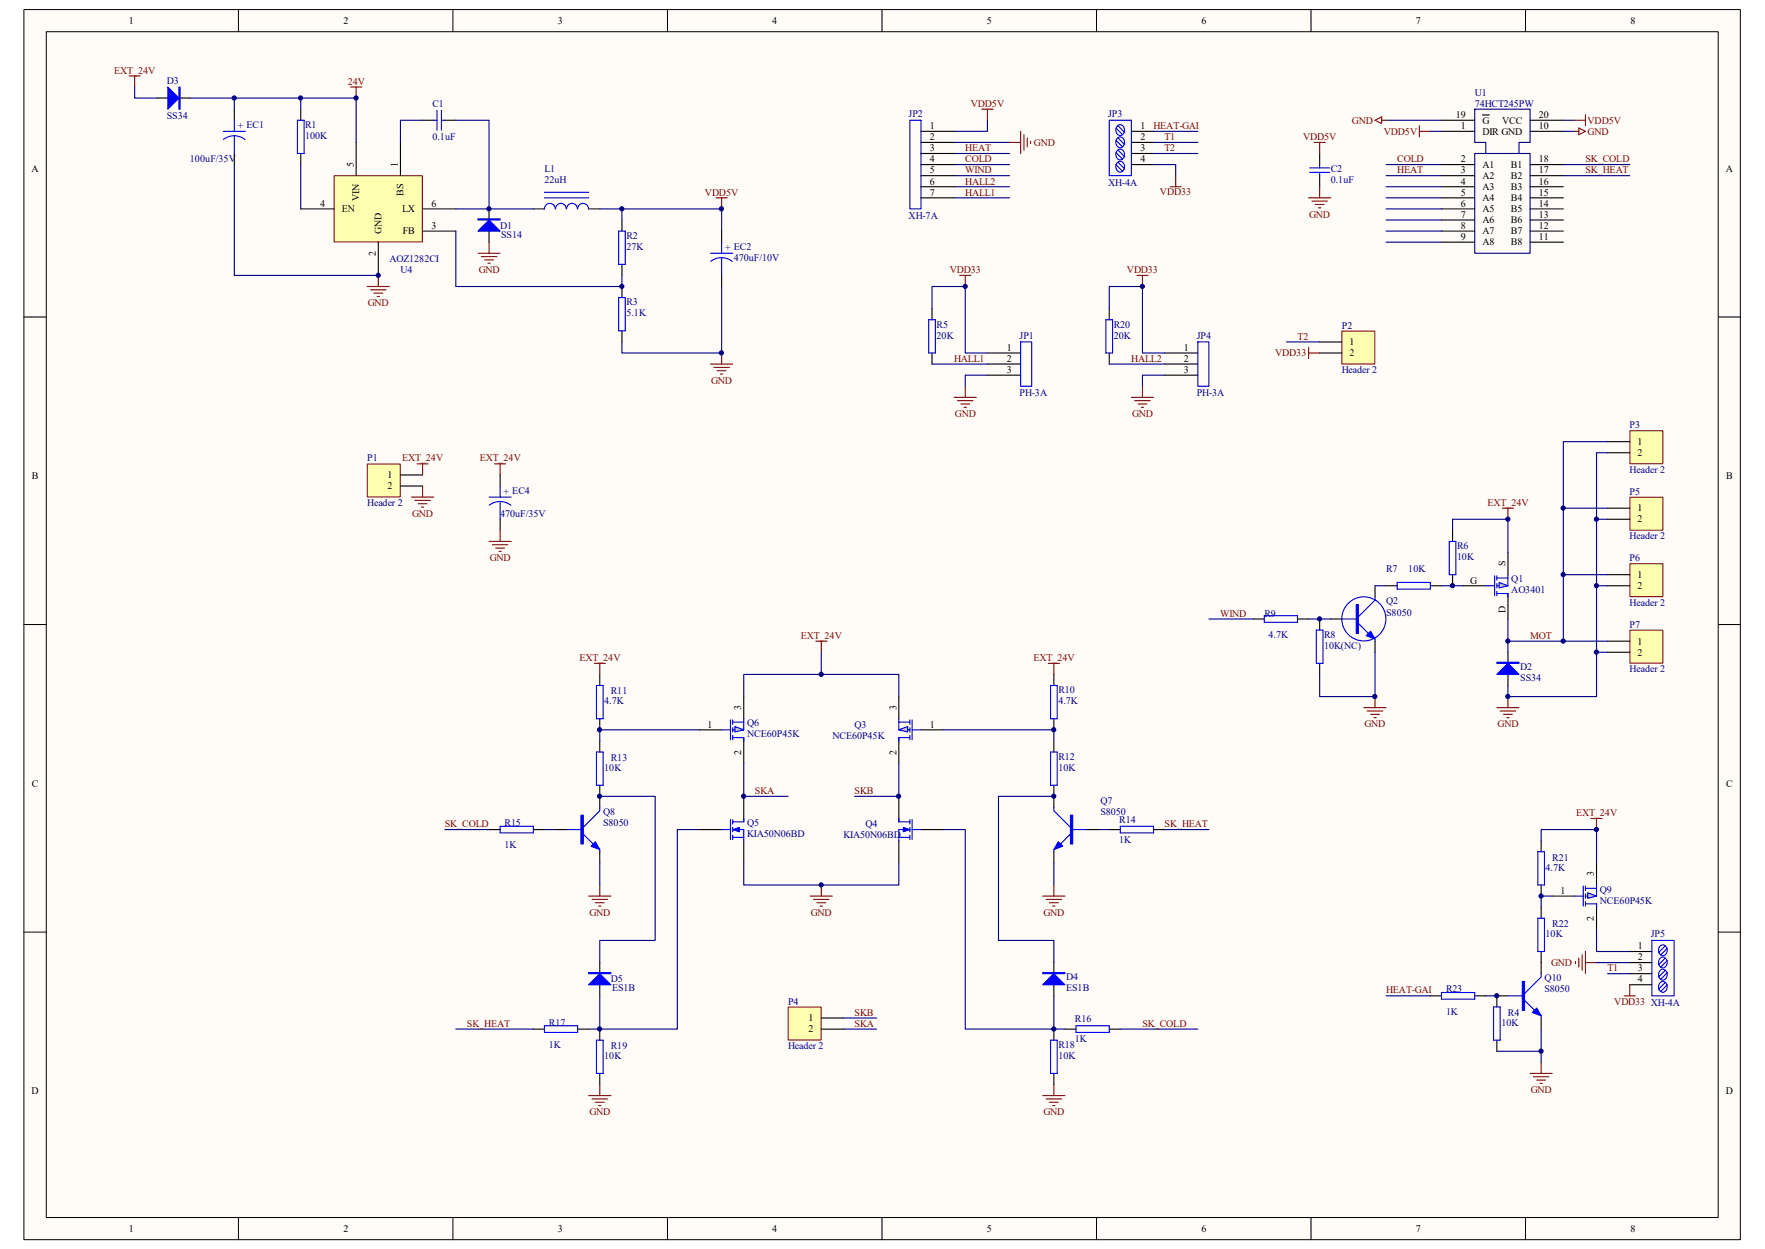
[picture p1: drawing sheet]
<svg xmlns="http://www.w3.org/2000/svg" width="297mm" height="210mm" viewBox="0 0 297 210" stroke-linecap="round" stroke-linejoin="round" font-family="sans-serif">
<path d="M4.1 1.7h288.8v206.7h-288.8z" fill="#fffcf8"/>
<path d="M4 1.6h288.9v206.8h-288.9z" fill="none" stroke="#000" stroke-width=".17"/>
<path d="M7.8 5.4h281.3v199.3h-281.3z" fill="#fffcf8"/>
<g fill="none" stroke="#000" stroke-width=".17">
<path d="M7.8 5.3h281.3v199.4h-281.3zM40.1 1.6v3.7M76.2 1.6v3.7M112.3 1.6v3.7M148.4 1.6v3.7M184.5 1.6v3.7M220.6 1.6v3.7M256.7 1.6v3.7M4 53.3h3.7M289.2 53.3h3.7M4 105h3.7M289.2 105h3.7"/>
<path d="M4 156.7h3.7M289.2 156.7h3.7M40.1 204.7v3.7M76.2 204.7v3.7M112.3 204.7v3.7M148.4 204.7v3.7M184.5 204.7v3.7M220.6 204.7v3.7M256.7 204.7v3.7"/>
</g>
<path d="M117.7 139.5h3.7M125.2 133.9v3.7M151.3 133.9v3.7M155 139.5h3.7M125.2 141.4v3.7M151.3 141.4v3.7" fill="none" stroke="#000" stroke-width=".19"/>
<g fill="none" stroke="#00f" stroke-width=".19">
<path d="M121.4 139.5h1.5M122.9 137.8v3.4M123.3 139.5h1.9v1.9M123.3 137.8v.8M123.3 139.1v.8M125.2 137.6v.6h-1.9M151.3 137.6v.6h1.8M153.1 139.5h-1.8v1.9M153.1 137.8v.8M153.1 139.1v.8M153.5 139.5h1.5M153.5 137.8v3.4"/>
<path d="M123.3 140.8h1.9M123.3 140.4v.8M151.3 140.8h1.8M153.1 140.4v.8"/>
</g>
<g fill="#00f" stroke="#00f" stroke-width=".17">
<path d="M123.3 139.5l1.1-.4v.8z"/>
<path d="M152 139.1l1.1 .4-1.1 .4z"/>
</g>
<path d="M125.2 117.1v-3.7h26.1v3.7" fill="none" stroke="#000080" stroke-width=".19"/>
<path d="M137.3 107.8h1.8M138.2 107.8v1.9M136.3 150.7h3.8M136.9 151.2h2.6M137.5 151.8h1.5M138 152.4h.4M138.2 148.8v1.9" fill="none" stroke="#800000" stroke-width=".19"/>
<path d="M61.8 78.1h5.6v5.5h-5.6z" fill="#ffffb0"/>
<path d="M61.8 78h5.6v5.6h-5.6z" fill="none" stroke="#800000" stroke-width=".17"/>
<path d="M67.4 79.9h3.7M84.2 79.9v1.8M67.4 81.7h3.7M84.2 87.3v1.9" fill="none" stroke="#000" stroke-width=".19"/>
<g fill="none" stroke="#800000" stroke-width=".19">
<path d="M70.2 78h1.8M71.1 78v1.9M83.2 78h1.9M84.2 78v1.9M69.2 83.6h3.8M69.8 84.1h2.6M70.4 84.7h1.5M70.9 85.3h.4M71.1 81.7v1.9M82.3 91h3.7M82.9 91.6h2.6M83.4 92.2h1.5"/>
<path d="M84 92.7h.3M84.2 89.2v1.8"/>
</g>
<path d="M138.2 109.7v3.7" fill="none" stroke="#000080" stroke-width=".19"/>
<path d="M82.3 83.6h3.7M84.2 84.3l1.1 .3 .7 .4M84.2 84.3l-.8 .1-1.1 .5M84.2 81.7v1.9M84.2 84.3v3" fill="none" stroke="#00f" stroke-width=".19"/>
<path d="M132.7 169.4h5.5v5.5h-5.5z" fill="#ffffb0"/>
<path d="M132.6 169.3h5.6v5.6h-5.6z" fill="none" stroke="#800000" stroke-width=".17"/>
<path d="M26.4 16.5h1.8M30.1 16.5h1.9M138.2 171.2h3.7M138.2 173h3.7" fill="none" stroke="#000" stroke-width=".19"/>
<path d="M141.9 171.2h5.6M141.9 173h5.6" fill="none" stroke="#000080" stroke-width=".19"/>
<g fill="#00f" stroke="#00f" stroke-width=".19">
<path d="M28.2 14.6l1.9 1.9-1.9 1.9z"/>
<path d="M30.1 14.6h.2v3.8h-.2z" fill-rule="evenodd"/>
</g>
<path d="M56.3 29.6h14.8v11.1h-14.8z" fill="#ffffb0"/>
<path d="M56.2 29.5h14.9v11.2h-14.9z" fill="none" stroke="#800000" stroke-width=".17"/>
<g fill="none" stroke="#000" stroke-width=".19">
<path d="M39.4 18.4v1.8M50.6 18.4v1.8M39.4 25.8v1.9M50.6 35.1h5.6M50.6 25.8v1.9M59.9 23.9v5.6M67.4 23.9v5.6M71.1 35.1h5.6M71.1 38.9h5.6M71.1 20.2h1.9M74.8 20.2h1.9M82.3 35.1v1.9"/>
<path d="M82.3 38.9v1.8M89.7 35.1h1.9M99.1 35.1h1.8M104.7 37v1.9M121.4 38.9v1.8M63.7 40.7v5.6M104.7 44.4v1.9M104.7 48.2v1.8M104.7 55.6v1.9M121.4 46.3v1.9M125.2 117.1v3.8M117.7 122.7h3.7"/>
<path d="M125.2 124.6v3.7"/>
</g>
<g fill="none" stroke="#00f" stroke-width=".19">
<path d="M73.5 18.5v3.4M74.3 18.5v3.4M37.6 22.1h3.7M39.4 22.8l1.2 .3 .6 .4M39.4 22.8l-.8 .1-1 .5M39.4 20.2v1.9M39.4 22.8v3M50.1 20.2h1.1v5.6h-1.1zM73 20.2h.5M74.3 20.2h.5M91.6 35.1a.91 .91 0 0 1 .9-.9 .91 .91 0 0 1 .9 .9M91.6 33.3h7.5"/>
<path d="M91.6 32.3h7.5M93.5 35.1a.9 .9 0 0 1 .9-.9 .9 .9 0 0 1 .9 .9M95.3 35.1a.91 .91 0 0 1 1-.9 .91 .91 0 0 1 .9 .9M97.2 35.1a.91 .91 0 0 1 .9-.9 .91 .91 0 0 1 .9 .9M104.1 38.9h1.1v5.5h-1.1zM104.1 50h1.1v5.6h-1.1zM119.6 42.6h3.7M121.4 43.3l1.2 .3 .6 .4M121.4 43.3l-.8 .1-1 .5M121.4 40.7v1.9M121.4 43.3v3M121.4 122.7h1.5"/>
<path d="M122.9 121v3.4M123.3 124h1.9v.6M123.3 121.4h1.9M123.3 121v.8M123.3 122.3v.8M123.3 123.7v.7M125.2 120.9v1.8h-1.9"/>
</g>
<g fill="none" stroke="#000080" stroke-width=".19">
<path d="M22.7 14.6v1.9h3.7M32 16.5h7.4v1.9M39.4 16.5h20.5v7.4M50.6 16.5v1.9M39.4 27.7v18.6h24.3M50.6 27.7v7.4M71.1 20.2h-3.7v3.7M76.7 20.2h5.6v14.9M76.7 38.9v9.3h28v-1.9M76.7 35.1h13M100.9 35.1h3.8v1.9M104.7 35.1h16.7v3.8"/>
<path d="M121.4 48.2v11.2h-16.7v-1.9"/>
</g>
<g fill="#00f" stroke="#00f" stroke-width=".19">
<path d="M80.4 38.9l1.9-1.9 1.9 1.9z"/>
<path d="M80.4 36.8h3.8v.2h-3.8z" fill-rule="evenodd"/>
</g>
<g fill="none" stroke="#800000" stroke-width=".19">
<path d="M21.7 12.8h1.9M22.7 12.8v1.8M59 14.6h1.9M59.9 14.6v1.9M120.5 33.3h1.9M121.4 33.3v1.8M61.8 48.2h3.7M62.4 48.7h2.6M62.9 49.3h1.5M63.5 49.9h.3M63.7 46.3v1.9M80.4 42.6h3.8"/>
<path d="M81 43.1h2.6M81.5 43.7h1.5M82.1 44.3h.4M82.3 40.7v1.9M121.4 59.4v1.8M119.6 61.2h3.7M120.1 61.8h2.6M120.7 62.3h1.5M121.2 62.9h.4"/>
</g>
<path d="M123.7 122.2l1.5 .5-1.5 .4z" fill="#c0c0c0" stroke="#00f" stroke-width=".19"/>
<path d="M151.3 117.1v3.8M151.3 124.6v3.7M155 122.7h3.7" fill="none" stroke="#000" stroke-width=".19"/>
<path d="M151.3 120.9v1.8h1.8M151.3 121.4h1.8M153.1 124h-1.8v.6M153.1 121v.8M153.1 122.3v.8M153.1 123.7v.7M153.5 122.7h1.5M153.5 121v3.4" fill="none" stroke="#00f" stroke-width=".19"/>
<path d="M151.3 122.7l1.4-.5v.9z" fill="#c0c0c0" stroke="#00f" stroke-width=".19"/>
<g fill="none" stroke="#000080" stroke-width=".19">
<path d="M248.2 18.4h9.3v5.5h-1.9v1.9h1.9v16.8h-9.3v-16.8h1.8v-1.9h-1.8zM233.3 37h9.3M233.3 38.9h9.3M233.3 20.2h9.3M233.3 35.1h9.3M233.3 33.3h9.3M233.3 31.4h9.3M233.3 29.5h9.3M233.3 27.7h9.3M240.7 22.1h1.9M250 25.8h5.6M263.1 20.2h1.8"/>
<path d="M263.1 22.1h1.8M263.1 29.5h11.2M263.1 27.7h11.2M233.3 40.7h9.3M231.4 98.5h1.9M242.6 98.5h3.7M203.4 104.1h7.5M220.2 104.1h3.7M253.8 104.1v5.6M74.8 139.5h7.5M91.6 139.5h1.9M100.9 133.9h9.3v24.2h-9.3v3.8"/>
<path d="M117.7 139.5h-3.7v33.5h-13.1M117.7 122.7h-16.8v1.9M125.2 128.3v5.6h7.4M151.3 128.3v5.6h-7.5M158.7 139.5h3.7v33.5h14.9M158.7 122.7h18.6v1.9M177.3 133.9h-9.3v24.2h9.3v3.8M184.8 139.5h1.9M196 139.5h7.4M100.9 145.1v3.7M125.2 145.1v3.7h26.1v-3.7M177.3 145.1v3.7"/>
<path d="M76.7 173h13M100.9 167.4v5.6h-1.8M177.3 167.4v5.6h1.9M188.5 173h13.1"/>
</g>
<g fill="none" stroke="#800000" stroke-width=".19">
<path d="M266.8 19.3v1.9M220.2 33.3h3.7M220.8 33.8h2.6M221.1 23.9h1.9M221.3 34.4h1.5M221.9 34.9h.4M222.1 23.9v1.9M222.1 31.4v1.9M231.4 20.2l1.1-.5v1.1zM232.5 20.2h.8M238.8 22.1h1.9M238.8 21.2v1.8"/>
<path d="M264.9 20.2h1.9M264.9 22.1h.8M265.7 21.5l1.1 .6-1.1 .5zM100 111.5h1.9M100.9 111.5v1.9M176.4 111.5h1.9M177.3 111.5v1.9M229.5 119h3.8M230.1 119.6h2.6M231.4 117.1v1.9M251.9 119h3.7M252.4 119.6h2.7"/>
<path d="M253.8 117.1v1.9M230.6 120.1h1.5M231.2 120.7h.4M253 120.1h1.5M253.6 120.7h.3M99.1 150.7h3.7M99.6 151.2h2.6M100.2 151.8h1.5M100.7 152.4h.4M100.9 148.8v1.9M175.5 150.7h3.7M176 151.2h2.6"/>
<path d="M176.6 151.8h1.5M177.2 152.4h.3M177.3 148.8v1.9M99.1 184.2h3.7M99.6 184.8h2.6M100.2 185.3h1.5M100.7 185.9h.4M100.9 182.4v1.8M175.5 184.2h3.7M176 184.8h2.6M176.6 185.3h1.5M177.2 185.9h.3"/>
<path d="M177.3 182.4v1.8"/>
</g>
<g fill="none" stroke="#000" stroke-width=".19">
<path d="M249.5 19.3h1.1M222.1 25.8v1.9M222.1 29.5v1.9M242.6 22.1h5.6M242.6 27.7h5.6M242.6 29.5h5.6M242.6 31.4h5.6M242.6 33.3h5.6M242.6 35.1h5.6M242.6 37h5.6M242.6 38.9h5.6M242.6 20.2h5.6"/>
<path d="M257.5 22.1h5.6M257.5 27.7h5.6M257.5 29.5h5.6M257.5 31.4h5.6M257.5 33.3h5.6M257.5 35.1h5.6M257.5 37h5.6M257.5 38.9h5.6M257.5 20.2h5.6M242.6 40.7h5.6M257.5 40.7h5.6M231.4 98.5v1.9"/>
<path d="M233.3 98.5h1.8M240.7 98.5h1.9M244.4 89.2v1.8M244.4 96.6v1.9M246.3 98.5h3.7M253.8 92.9v3.7M100.9 113.4v1.9M177.3 113.4v1.9M210.9 104.1h1.9M218.3 104.1h1.9M222.1 104.1v1.8M222.1 111.5v1.9"/>
<path d="M223.9 104.1h1.9M231.4 107.8v1.9M253.8 100.4v3.7M253.8 109.7v1.8M253.8 113.4v1.9M82.3 139.5h1.9M89.7 139.5h1.9M93.5 139.5h1.8M100.9 120.9v1.8M100.9 124.6v1.8M100.9 132v3.8M177.3 120.9v1.8"/>
<path d="M177.3 124.6v1.8M177.3 132v3.8M182.9 139.5h1.9M186.7 139.5h1.8M194.1 139.5h1.9M100.9 143.2v1.9M177.3 143.2v1.9M89.7 173h1.9M97.2 173h1.9M100.9 161.9v1.8M100.9 165.6v1.8M100.9 173v1.9"/>
<path d="M177.3 161.9v1.8M177.3 165.6v1.8M177.3 173v1.9M179.2 173h1.9M186.7 173h1.8M100.9 180.5v1.9M177.3 180.5v1.9"/>
</g>
<g fill="none" stroke="#00f" stroke-width=".19">
<path d="M220.4 29h3.3M220.4 28.2h3.3M222.1 27.7v.5M222.1 29v.5M235.1 97.9h5.6v1.2h-5.6zM243.9 91h1.1v5.6h-1.1zM250 98.5h1.5M251.5 96.8v3.4M251.9 99.8h1.9v.6M251.9 97.2h1.9M251.9 96.8v.8M251.9 98.1v.8"/>
<path d="M251.9 99.4v.8M253.8 96.6v1.9h-1.9M100.4 115.3h1.1v5.6h-1.1zM176.8 115.3h1.1v5.6h-1.1zM212.8 103.5h5.5v1.1h-5.5zM221.5 105.9h1.1v5.6h-1.1zM225.8 104.1h2.8M228.6 104.8l1.7 1.7M231.4 100.4v.5l-2.8 2.8M231.4 107.4v.4M84.2 138.9h5.5v1.2h-5.5zM95.3 139.5h2.8"/>
<path d="M100.4 126.4h1.1v5.6h-1.1zM100.9 135.8v.5l-2.8 2.8M176.8 126.4h1.1v5.6h-1.1zM177.3 135.8v.5l2.8 2.8M180.1 139.5h2.8M188.5 138.9h5.6v1.2h-5.6zM98.1 140.2l1.7 1.7M100.9 142.8v.4M177.3 142.8v.4M180.1 140.2l-1.6 1.7M91.6 172.5h5.6v1.1h-5.6zM100.4 174.9h1.1v5.6h-1.1z"/>
<path d="M176.8 174.9h1.1v5.6h-1.1zM181.1 172.5h5.6v1.1h-5.6z"/>
<circle cx="229.5" cy="104.1" r="3.7"/>
</g>
<g fill="#00f" stroke="#00f" stroke-width=".19">
<path d="M100.9 163.7l1.9 1.9h-3.7z"/>
<path d="M99.4 142.3l.8-.8 .7 1.3z"/>
<path d="M175.5 165.6l1.8-1.9 1.9 1.9z"/>
<path d="M178.1 141.5l.7 .8-1.5 .5z"/>
<path d="M230.6 106.1l.8 1.3-1.5-.5z"/>
<path d="M251.9 113.4l1.9-1.9 1.8 1.9z"/>
<path d="M99.1 163.5h3.7v.2h-3.7z" fill-rule="evenodd"/>
<path d="M97.8 137.1h.3v4.8h-.3z" fill-rule="evenodd"/>
<path d="M175.5 163.5h3.7v.2h-3.7z" fill-rule="evenodd"/>
<path d="M180.1 137.1h.4v4.8h-.4z" fill-rule="evenodd"/>
<path d="M228.2 101.7h.4v4.8h-.4z" fill-rule="evenodd"/>
<path d="M251.9 111.4h3.7v.1h-3.7z" fill-rule="evenodd"/>
</g>
<path d="M252.3 97.9l1.5 .6-1.5 .4z" fill="#c0c0c0" stroke="#00f" stroke-width=".19"/>
<path d="M244.4 89.2v-1.9h9.4v5.6M231.4 109.7v7.4h-9.3v-3.7" fill="none" stroke="#000080" stroke-width=".19"/>
<path d="M252.8 85.4h1.9M253.8 85.4v1.9" fill="none" stroke="#800000" stroke-width=".19"/>
<path d="M274.3 106h5.5v5.5h-5.5z" fill="#ffffb0"/>
<path d="M274.3 106h5.5v5.5h-5.5z" fill="none" stroke="#800000" stroke-width=".17"/>
<path d="M155 22.1h5.6M155 23.9h5.6M155 25.8h5.6M155 27.7h5.6M155 29.5h5.6M155 31.4h5.6M155 33.3h5.6M270.5 107.8h3.8M270.5 109.7h3.8" fill="none" stroke="#000" stroke-width=".19"/>
<path d="M160.6 25.8h9.3M160.6 27.7h9.3M160.6 31.4h9.3M160.6 23.9h9.3M160.6 29.5h9.3M160.6 33.3h9.3M166.2 20.2v1.9h-5.6M253.8 107.8h16.7" fill="none" stroke="#000080" stroke-width=".19"/>
<path d="M153.1 20.2h1.9v14.9h-1.9z" fill="none" stroke="#00f" stroke-width=".19"/>
<path d="M165.2 18.4h1.9M166.2 18.4v1.8M169.9 23.9h1.9M171.8 22.1v3.7M172.3 22.6v2.7M172.9 23.2v1.5M173.4 23.8v.3" fill="none" stroke="#800000" stroke-width=".19"/>
<path d="M274.3 94.8h5.5v5.5h-5.5z" fill="#ffffb0"/>
<path d="M274.3 94.8h5.5v5.5h-5.5z" fill="none" stroke="#800000" stroke-width=".17"/>
<path d="M270.5 96.6h3.8M270.5 98.5h3.8" fill="none" stroke="#000" stroke-width=".19"/>
<path d="M274.3 83.7h5.5v5.5h-5.5z" fill="#ffffb0"/>
<path d="M274.3 83.6h5.5v5.6h-5.5z" fill="none" stroke="#800000" stroke-width=".17"/>
<path d="M270.5 85.4h3.8M270.5 87.3h3.8" fill="none" stroke="#000" stroke-width=".19"/>
<path d="M274.3 72.5h5.5v5.5h-5.5z" fill="#ffffb0"/>
<path d="M274.3 72.4h5.5v5.6h-5.5z" fill="none" stroke="#800000" stroke-width=".17"/>
<g fill="none" stroke="#000" stroke-width=".19">
<path d="M190.4 22.1h3.7M190.4 23.9h3.7M190.4 25.8h3.7M190.4 27.7h3.7M156.8 51.9v1.9M156.8 59.4v1.8M166.2 59.4h5.6M186.7 51.9v1.9M186.7 59.4v1.8M196 59.4h5.6M166.2 61.2h5.6M166.2 63.1h5.6"/>
<path d="M196 61.2h5.6M196 63.1h5.6M270.5 74.3h3.8M270.5 76.1h3.8M261.2 150.7h3.7M268.7 145.1v3.7M268.7 152.5v3.8M274.3 160h3.7M274.3 161.9h3.7M274.3 163.7h3.7M274.3 165.6h3.7"/>
</g>
<g fill="none" stroke="#000080" stroke-width=".19">
<path d="M194.1 27.7h3.7v1.8M194.1 25.8h7.5M194.1 23.9h7.5M194.1 22.1h7.5M156.8 51.9v-3.7h5.6v11.2h3.8M186.7 51.9v-3.7h5.6v11.2h3.7M156.8 61.2h9.4M166.2 63.1h-3.8v1.8M186.7 61.2h9.3M196 63.1h-3.7v1.8M270.5 74.3h-7.4v33.5M270.5 76.1h-1.8v11.2"/>
<path d="M263.1 85.4h7.4M263.1 96.6h7.4M270.5 87.3h-1.8v11.2M270.5 109.7h-1.8v7.4h-14.9v-1.8"/>
</g>
<g fill="none" stroke="#800000" stroke-width=".19">
<path d="M196.9 31.4h1.9M197.8 29.5v1.9M161.5 46.3h1.9M162.4 46.3v1.9M191.3 46.3h1.9M192.3 46.3v1.9M160.6 66.8h3.7M161.1 67.4h2.6M161.7 67.9h1.5M162.2 68.5h.4M162.4 64.9v1.9M190.4 66.8h3.7"/>
<path d="M190.9 67.4h2.7M191.5 67.9h1.5M192.1 68.5h.3M192.3 64.9v1.9M267.7 137.6h1.9M268.7 137.6v1.9"/>
</g>
<g fill="none" stroke="#00f" stroke-width=".19">
<path d="M186.7 20.2h3.7v9.3h-3.7zM187.8 21.5l1.1 1.1M187.8 23.6l1.1 1.1M187.8 25.6l1.1 1.1M187.8 27.7l1.1 1.1M188 21.2a.72 .72 0 0 1 .9-.1 .72 .72 0 0 1 .3 .8 .75 .75 0 0 1-.7 .9 .75 .75 0 0 1-.7-.9zM188 23.3a.72 .72 0 0 1 .9-.2 .72 .72 0 0 1 .3 .8 .75 .75 0 0 1-.7 .9 .75 .75 0 0 1-.7-.9zM188 25.3a.72 .72 0 0 1 .9-.1 .72 .72 0 0 1 .3 .8 .75 .75 0 0 1-.7 .9 .75 .75 0 0 1-.7-.9zM188 27.4a.72 .72 0 0 1 .9-.2 .72 .72 0 0 1 .3 .8 .75 .75 0 0 1-.7 .9 .75 .75 0 0 1-.7-.9zM188.2 21.2l1.1 1.1M188.2 23.2l1.1 1.1M188.2 25.3l1.1 1.1"/>
<path d="M188.2 27.3l1.1 1.1M156.3 53.8h1.1v5.6h-1.1zM171.8 57.5h1.8v7.4h-1.8zM186.1 53.8h1.1v5.6h-1.1zM201.6 57.5h1.8v7.4h-1.8zM264.9 150.7h1.5M266.4 149v3.4M266.8 152h1.9v.5M266.8 149.4h1.9M266.8 149v.7M266.8 150.3v.7M266.8 151.6v.8"/>
<path d="M268.7 148.8v1.9h-1.9M278 158.1h3.7v9.3h-3.7zM279.3 159.1a.72 .72 0 0 1 .9-.1 .72 .72 0 0 1 .4 .8 .75 .75 0 0 1-.8 .9 .75 .75 0 0 1-.7-.9zM280.2 159.1l-1.1 1.1M280.6 159.4l-1.1 1.2M279.3 161.2a.72 .72 0 0 1 .9-.2 .72 .72 0 0 1 .4 .8 .75 .75 0 0 1-.8 1 .75 .75 0 0 1-.7-1zM279.3 163.2a.72 .72 0 0 1 .9-.1 .72 .72 0 0 1 .4 .8 .75 .75 0 0 1-.8 .9 .75 .75 0 0 1-.7-.9zM279.3 165.3a.72 .72 0 0 1 .9-.2 .72 .72 0 0 1 .4 .8 .75 .75 0 0 1-.8 1 .75 .75 0 0 1-.7-1zM280.2 161.1l-1.1 1.1M280.2 163.2l-1.1 1.1M280.2 165.2l-1.1 1.1M280.6 161.5l-1.1 1.1"/>
<path d="M280.6 163.5l-1.1 1.2M280.6 165.6l-1.1 1.1"/>
</g>
<path d="M267.2 150.1l1.5 .6-1.5 .3z" fill="#c0c0c0" stroke="#00f" stroke-width=".19"/>
<path d="M266.8 160v3.7M259.3 178.6v1.9M265.1 161.7v.3M265.7 161.1v1.5M266.2 160.6v2.6M266.8 161.9h1.9M257.5 180.5h3.7M258 181.1h2.6M258.6 181.6h1.5M259.2 182.2h.3" fill="none" stroke="#800000" stroke-width=".19"/>
<path d="M259.3 141.4v1.8M259.3 148.8v1.9M259.3 152.5v1.9M259.3 160v3.7M240.7 167.4h1.9M248.2 167.4h1.8M251.9 174.9v1.9M253.8 167.4h-1.9v1.9M259.3 171.2v1.8" fill="none" stroke="#000" stroke-width=".19"/>
<path d="M258.8 154.4h1.1v5.6h-1.1zM258.8 143.2h1.1v5.6h-1.1zM242.6 166.9h5.6v1.1h-5.6zM251.3 169.3h1.1v5.6h-1.1zM253.8 167.4h2.7M256.5 168.2l1.7 1.7M259.3 163.7v.6l-2.8 2.8M259.3 170.8v.4" fill="none" stroke="#00f" stroke-width=".19"/>
<path d="M270.5 98.5h-1.8v11.2M259.3 141.4v-1.9h9.4v5.6M261.2 150.7h-1.9v1.8M268.7 156.3v3.7h5.6M233.3 167.4h7.4M250 167.4h1.9M259.3 173v3.8h-7.4M259.3 176.8v1.8M268.7 161.9h5.6M270.5 163.7h3.8" fill="none" stroke="#000080" stroke-width=".19"/>
<g fill="#00f" stroke="#00f" stroke-width=".19">
<path d="M258.6 169.5l.7 1.3-1.4-.6z"/>
<path d="M256.2 165h.3v4.9h-.3z" fill-rule="evenodd"/>
</g>
<path d="M225.8 55.7h5.6v5.5h-5.6z" fill="#ffffb0"/>
<path d="M225.8 55.7h5.6v5.5h-5.6z" fill="none" stroke="#800000" stroke-width=".17"/>
<path d="M222.1 57.5h3.7M222.1 59.4h3.7" fill="none" stroke="#000" stroke-width=".19"/>
<path d="M216.5 57.5h5.6" fill="none" stroke="#000080" stroke-width=".19"/>
<path d="M220.2 58.4v1.9M220.2 59.4h1.9M273.3 167.4h1.9M274.3 165.6v1.8" fill="none" stroke="#800000" stroke-width=".19"/>
<g fill="#000080" stroke="#000080" stroke-width=".17">
<circle cx="39.4" cy="16.5" r=".35"/>
<circle cx="50.6" cy="16.5" r=".35"/>
<circle cx="59.9" cy="16.5" r=".35"/>
<circle cx="63.6" cy="46.3" r=".35"/>
<circle cx="82.3" cy="35.1" r=".35"/>
<circle cx="100.9" cy="173" r=".35"/>
<circle cx="100.9" cy="133.9" r=".35"/>
<circle cx="100.9" cy="122.7" r=".35"/>
<circle cx="104.6" cy="48.2" r=".35"/>
<circle cx="104.6" cy="35.1" r=".35"/>
<circle cx="121.4" cy="59.3" r=".35"/>
<circle cx="121.4" cy="35.1" r=".35"/>
<circle cx="125.1" cy="133.9" r=".35"/>
<circle cx="138.2" cy="148.8" r=".35"/>
<circle cx="138.2" cy="113.4" r=".35"/>
<circle cx="151.2" cy="133.9" r=".35"/>
<circle cx="162.4" cy="48.2" r=".35"/>
<circle cx="177.3" cy="173" r=".35"/>
<circle cx="177.3" cy="133.9" r=".35"/>
<circle cx="177.3" cy="122.7" r=".35"/>
<circle cx="192.2" cy="48.2" r=".35"/>
<circle cx="222" cy="104.1" r=".35"/>
<circle cx="231.3" cy="117.1" r=".35"/>
<circle cx="244.4" cy="98.5" r=".35"/>
<circle cx="251.9" cy="167.4" r=".35"/>
<circle cx="253.7" cy="117.1" r=".35"/>
<circle cx="253.7" cy="107.8" r=".35"/>
<circle cx="253.7" cy="87.3" r=".35"/>
<circle cx="259.3" cy="176.7" r=".35"/>
<circle cx="259.3" cy="150.7" r=".35"/>
<circle cx="263.1" cy="107.8" r=".35"/>
<circle cx="263.1" cy="96.6" r=".35"/>
<circle cx="263.1" cy="85.4" r=".35"/>
<circle cx="268.6" cy="139.5" r=".35"/>
<circle cx="268.6" cy="109.7" r=".35"/>
<circle cx="268.6" cy="98.5" r=".35"/>
<circle cx="268.6" cy="87.3" r=".35"/>
</g>
<g font-size="1.7">
<text x="21.7" y="4">1</text>
<text x="57.8" y="4">2</text>
<text x="93.9" y="4">3</text>
<text x="130" y="4">4</text>
<text x="166.1" y="4">5</text>
<text x="202.2" y="4">6</text>
<text x="238.3" y="4">7</text>
<text x="274.4" y="4">8</text>
<text x="156.5" y="21.7">1</text>
<text x="156.5" y="23.6">2</text>
<text x="191.9" y="21.7">1</text>
<text x="191.9" y="23.6">2</text>
<text x="245" y="19.9">19</text>
<text x="245.8" y="21.7">1</text>
<text x="249.5" y="22.6">DIR GND</text>
<text x="249.5" y="20.8">G</text>
<text x="252.8" y="20.8">VCC</text>
<text x="259" y="21.7">10</text>
<text x="259" y="19.9">20</text>
<text x="5.3" y="28.9">A</text>
<text x="59.5" y="28.1" transform="rotate(-90 59.5 28.1)">5</text>
<text x="67" y="28.1" transform="rotate(-90 67 28.1)">1</text>
<text x="156.5" y="25.4">3</text>
<text x="156.5" y="27.3">4</text>
<text x="156.5" y="29.2">5</text>
<text x="191.9" y="25.4">3</text>
<text x="191.9" y="27.3">4</text>
<text x="245.8" y="27.3">2</text>
<text x="245.8" y="29.2">3</text>
<text x="249.5" y="28.2">A1</text>
<text x="254.3" y="28.2">B1</text>
<text x="259" y="29.2">17</text>
<text x="259" y="27.3">18</text>
<text x="290.4" y="28.9">A</text>
<text x="53.9" y="34.8">4</text>
<text x="57.5" y="35.7">EN</text>
<text x="60.5" y="33.8" transform="rotate(-90 60.5 33.8)">VIN</text>
<text x="67.6" y="35.7">LX</text>
<text x="67.9" y="32.9" transform="rotate(-90 67.9 32.9)">BS</text>
<text x="72.6" y="34.8">6</text>
<text x="156.5" y="31">6</text>
<text x="156.5" y="32.9">7</text>
<text x="245.8" y="31">4</text>
<text x="245.8" y="32.9">5</text>
<text x="245.8" y="34.8">6</text>
<text x="249.5" y="30.1">A2</text>
<text x="249.5" y="32">A3</text>
<text x="249.5" y="33.8">A4</text>
<text x="249.5" y="35.7">A5</text>
<text x="254.3" y="35.7">B5</text>
<text x="254.3" y="33.8">B4</text>
<text x="254.3" y="32">B3</text>
<text x="254.3" y="30.1">B2</text>
<text x="259" y="34.8">14</text>
<text x="259" y="32.9">15</text>
<text x="259" y="31">16</text>
<text x="64.2" y="39.4" transform="rotate(-90 64.2 39.4)">GND</text>
<text x="67.8" y="39.4">FB</text>
<text x="72.6" y="38.5">3</text>
<text x="245.8" y="36.6">7</text>
<text x="245.8" y="38.5">8</text>
<text x="245.8" y="40.3">9</text>
<text x="249.5" y="37.5">A6</text>
<text x="249.5" y="39.4">A7</text>
<text x="249.5" y="41.3">A8</text>
<text x="254.3" y="41.3">B8</text>
<text x="254.3" y="39.4">B7</text>
<text x="254.3" y="37.5">B6</text>
<text x="259" y="40.3">11</text>
<text x="259" y="38.5">12</text>
<text x="259" y="36.6">13</text>
<text x="63.2" y="43.1" transform="rotate(-90 63.2 43.1)">2</text>
<text x="169.4" y="59">1</text>
<text x="199.2" y="59">1</text>
<text x="227.1" y="58">1</text>
<text x="227.1" y="59.9">2</text>
<text x="169.4" y="60.8">2</text>
<text x="169.4" y="62.7">3</text>
<text x="199.2" y="60.8">2</text>
<text x="199.2" y="62.7">3</text>
<text x="275.5" y="74.8">1</text>
<text x="275.5" y="76.7">2</text>
<text x="5.3" y="80.6">B</text>
<text x="65.2" y="80.4">1</text>
<text x="65.2" y="82.3">2</text>
<text x="290.5" y="80.6">B</text>
<text x="275.5" y="86">1</text>
<text x="275.5" y="87.8">2</text>
<text x="253.3" y="95.1" transform="rotate(-90 253.3 95.1)">S</text>
<text x="247.4" y="98.1">G</text>
<text x="275.5" y="97.2">1</text>
<text x="275.5" y="99.1">2</text>
<text x="253.3" y="103.1" transform="rotate(-90 253.3 103.1)">D</text>
<text x="275.5" y="108.4">1</text>
<text x="275.5" y="110.2">2</text>
<text x="124.7" y="119.4" transform="rotate(-90 124.7 119.4)">3</text>
<text x="150.8" y="119.4" transform="rotate(-90 150.8 119.4)">3</text>
<text x="119.1" y="122.3">1</text>
<text x="156.5" y="122.3">1</text>
<text x="124.7" y="126.9" transform="rotate(-90 124.7 126.9)">2</text>
<text x="150.8" y="126.9" transform="rotate(-90 150.8 126.9)">2</text>
<text x="5.3" y="132.3">C</text>
<text x="290.5" y="132.3">C</text>
<text x="268.2" y="147.3" transform="rotate(-90 268.2 147.3)">3</text>
<text x="262.6" y="150.3">1</text>
<text x="268.2" y="154.9" transform="rotate(-90 268.2 154.9)">2</text>
<text x="275.6" y="159.6">1</text>
<text x="275.6" y="161.5">2</text>
<text x="275.6" y="163.3">3</text>
<text x="275.6" y="165.2">4</text>
<text x="136.1" y="171.7">1</text>
<text x="136.1" y="173.6">2</text>
<text x="5.3" y="184">D</text>
<text x="290.4" y="184">D</text>
<text x="21.7" y="207.1">1</text>
<text x="57.8" y="207.1">2</text>
<text x="93.9" y="207.1">3</text>
<text x="130" y="207.1">4</text>
<text x="166.1" y="207.1">5</text>
<text x="202.2" y="207.1">6</text>
<text x="238.3" y="207.1">7</text>
<text x="274.4" y="207.1">8</text>
</g>
<g font-size="1.7" fill="#800000">
<text x="19.2" y="12.4">EXT_24V</text>
<text x="58.5" y="14.2">24V</text>
<text x="163.4" y="17.9">VDD5V</text>
<text x="194.1" y="21.7">HEAT-GAI</text>
<text x="196" y="23.6">T1</text>
<text x="219.3" y="23.6">VDD5V</text>
<text x="227.5" y="20.8">GND</text>
<text x="232.9" y="22.6">VDD5V</text>
<text x="267.2" y="20.8">VDD5V</text>
<text x="267.2" y="22.6">GND</text>
<text x="162.4" y="27.3">COLD</text>
<text x="162.4" y="29.2">WIND</text>
<text x="162.4" y="25.4">HEAT</text>
<text x="174" y="24.5">GND</text>
<text x="196" y="25.4">T2</text>
<text x="235.1" y="29.2">HEAT</text>
<text x="235.1" y="27.3">COLD</text>
<text x="266.8" y="29.2">SK_HEAT</text>
<text x="266.8" y="27.3">SK_COLD</text>
<text x="118.6" y="32.9">VDD5V</text>
<text x="162.4" y="32.9">HALL1</text>
<text x="162.4" y="31">HALL2</text>
<text x="195.2" y="32.9">VDD33</text>
<text x="220.3" y="36.6">GND</text>
<text x="80.6" y="45.9">GND</text>
<text x="159.8" y="45.9">VDD33</text>
<text x="189.6" y="45.9">VDD33</text>
<text x="61.9" y="51.5">GND</text>
<text x="214.6" y="59.9">VDD33</text>
<text x="218.4" y="57.1">T2</text>
<text x="119.7" y="64.5">GND</text>
<text x="160.6" y="60.8">HALL1</text>
<text x="190.4" y="60.8">HALL2</text>
<text x="160.7" y="70.1">GND</text>
<text x="190.5" y="70.1">GND</text>
<text x="67.6" y="77.6">EXT_24V</text>
<text x="80.7" y="77.6">EXT_24V</text>
<text x="69.3" y="86.9">GND</text>
<text x="250.3" y="85">EXT_24V</text>
<text x="82.4" y="94.4">GND</text>
<text x="134.7" y="107.4">EXT_24V</text>
<text x="205.3" y="103.7">WIND</text>
<text x="257.5" y="107.4">MOT</text>
<text x="97.5" y="111.2">EXT_24V</text>
<text x="173.9" y="111.2">EXT_24V</text>
<text x="229.6" y="122.3">GND</text>
<text x="252" y="122.3">GND</text>
<text x="127" y="133.5">SKA</text>
<text x="143.8" y="133.5">SKB</text>
<text x="265.2" y="137.2">EXT_24V</text>
<text x="74.8" y="139.1">SK_COLD</text>
<text x="196" y="139.1">SK_HEAT</text>
<text x="99.2" y="154">GND</text>
<text x="136.4" y="154">GND</text>
<text x="175.6" y="154">GND</text>
<text x="233.3" y="167">HEAT-GAI</text>
<text x="261" y="162.4">GND</text>
<text x="270.5" y="163.3">T1</text>
<text x="78.6" y="172.6">SK_HEAT</text>
<text x="143.8" y="172.6">SKA</text>
<text x="143.8" y="170.8">SKB</text>
<text x="192.2" y="172.6">SK_COLD</text>
<text x="271.6" y="168.9">VDD33 XH-4A</text>
<text x="257.6" y="183.8">GND</text>
<text x="99.2" y="187.5">GND</text>
<text x="175.6" y="187.5">GND</text>
</g>
<g font-size="1.7" fill="#000080">
<text x="28.1" y="14.1">D3</text>
<text x="72.8" y="17.9">C1</text>
<text x="248.2" y="16.1">U1</text>
<text x="248.2" y="17.9">74HCT245PW</text>
<text x="28.1" y="20">SS34</text>
<text x="40" y="21.7">+ EC1</text>
<text x="51.4" y="21.5">R1</text>
<text x="51.4" y="23.4">100K</text>
<text x="72.8" y="23.6">0.1uF</text>
<text x="152.9" y="19.6">JP2</text>
<text x="186.5" y="19.6">JP3</text>
<text x="32" y="27.3">100uF/35V</text>
<text x="91.6" y="29">L1</text>
<text x="223.9" y="29">C2</text>
<text x="91.6" y="30.8">22uH</text>
<text x="186.5" y="31.2">XH-4A</text>
<text x="223.9" y="30.8">0.1uF</text>
<text x="84.2" y="38.5">D1</text>
<text x="84.3" y="40">SS14</text>
<text x="105.4" y="40.1">R2</text>
<text x="105.4" y="42">27K</text>
<text x="152.9" y="36.8">XH-7A</text>
<text x="65.5" y="44.1">AOZ1282CI</text>
<text x="67.4" y="45.9">U4</text>
<text x="122" y="42.2">+ EC2</text>
<text x="123.5" y="43.9">470uF/10V</text>
<text x="105.4" y="51.4">R3</text>
<text x="105.4" y="53.2">5.1K</text>
<text x="157.6" y="55.1">R5</text>
<text x="157.6" y="56.9">20K</text>
<text x="171.6" y="56.9">JP1</text>
<text x="187.4" y="55.1">R20</text>
<text x="187.4" y="56.9">20K</text>
<text x="201.4" y="56.9">JP4</text>
<text x="225.8" y="55.2">P2</text>
<text x="225.8" y="62.7">Header 2</text>
<text x="171.6" y="66.6">PH-3A</text>
<text x="201.4" y="66.6">PH-3A</text>
<text x="61.8" y="77.6">P1</text>
<text x="274.2" y="72">P3</text>
<text x="84.7" y="83.2">+ EC4</text>
<text x="274.2" y="83.2">P5</text>
<text x="274.2" y="79.5">Header 2</text>
<text x="61.8" y="85">Header 2</text>
<text x="84.2" y="86.9">470uF/35V</text>
<text x="245.2" y="92.3">R6</text>
<text x="245.2" y="94.2">10K</text>
<text x="274.2" y="94.4">P6</text>
<text x="274.2" y="90.6">Header 2</text>
<text x="233.3" y="101.6">Q2</text>
<text x="233.3" y="96.2">R7</text>
<text x="237" y="96.2">10K</text>
<text x="254.3" y="97.9">Q1</text>
<text x="254.3" y="99.8">AO3401</text>
<text x="274.2" y="101.9">Header 2</text>
<text x="212.8" y="103.7">R9</text>
<text x="213.5" y="107.2">4.7K</text>
<text x="222.8" y="107.2">R8</text>
<text x="233.3" y="103.5">S8050</text>
<text x="274.2" y="105.6">P7</text>
<text x="222.8" y="109.1">10K(NC)</text>
<text x="255.8" y="112.6">D2</text>
<text x="274.2" y="113">Header 2</text>
<text x="101.7" y="118.4">4.7K</text>
<text x="102.8" y="116.8">R11</text>
<text x="178.1" y="116.5">R10</text>
<text x="178.1" y="118.4">4.7K</text>
<text x="255.8" y="114.5">SS34</text>
<text x="125.7" y="122.1">Q6</text>
<text x="125.7" y="124">NCE60P45K</text>
<text x="140.1" y="124.2">NCE60P45K</text>
<text x="143.8" y="122.3">Q3</text>
<text x="101.7" y="129.6">10K</text>
<text x="102.8" y="127.9">R13</text>
<text x="178.1" y="127.7">R12</text>
<text x="178.1" y="129.6">10K</text>
<text x="101.5" y="137.1">Q8</text>
<text x="185.2" y="135.2">Q7</text>
<text x="185.2" y="137.1">S8050</text>
<text x="84.9" y="138.9">R15</text>
<text x="84.9" y="142.7">1K</text>
<text x="101.5" y="138.9">S8050</text>
<text x="125.7" y="138.9">Q5</text>
<text x="125.7" y="140.8">KIA50N06BD</text>
<text x="141.9" y="141">KIA50N06BD</text>
<text x="145.7" y="139.1">Q4</text>
<text x="188.3" y="138.3">R14</text>
<text x="188.3" y="141.7">1K</text>
<text x="260.1" y="146.4">4.7K</text>
<text x="261.2" y="144.7">R21</text>
<text x="261.2" y="155.9">R22</text>
<text x="269.2" y="150.1">Q9</text>
<text x="269.2" y="152">NCE60P45K</text>
<text x="260.1" y="157.6">10K</text>
<text x="277.8" y="157.6">JP5</text>
<text x="102.8" y="165.2">D5</text>
<text x="103" y="166.7">ES1B</text>
<text x="179.4" y="164.8">D4</text>
<text x="179.4" y="166.7">ES1B</text>
<text x="243.3" y="166.9">R23</text>
<text x="259.9" y="165">Q10</text>
<text x="259.9" y="166.9">S8050</text>
<text x="92.4" y="172.5">R17</text>
<text x="132.6" y="168.9">P4</text>
<text x="180.9" y="171.9">R16</text>
<text x="243.3" y="170.6">1K</text>
<text x="252.6" y="172.5">10K</text>
<text x="253.7" y="170.8">R4</text>
<text x="92.4" y="176.2">1K</text>
<text x="101.7" y="178.1">10K</text>
<text x="102.8" y="176.4">R19</text>
<text x="132.6" y="176.4">Header 2</text>
<text x="178.1" y="176.2">R18</text>
<text x="178.1" y="178.1">10K</text>
<text x="180.9" y="175.3">1K</text>
</g>
</svg>
